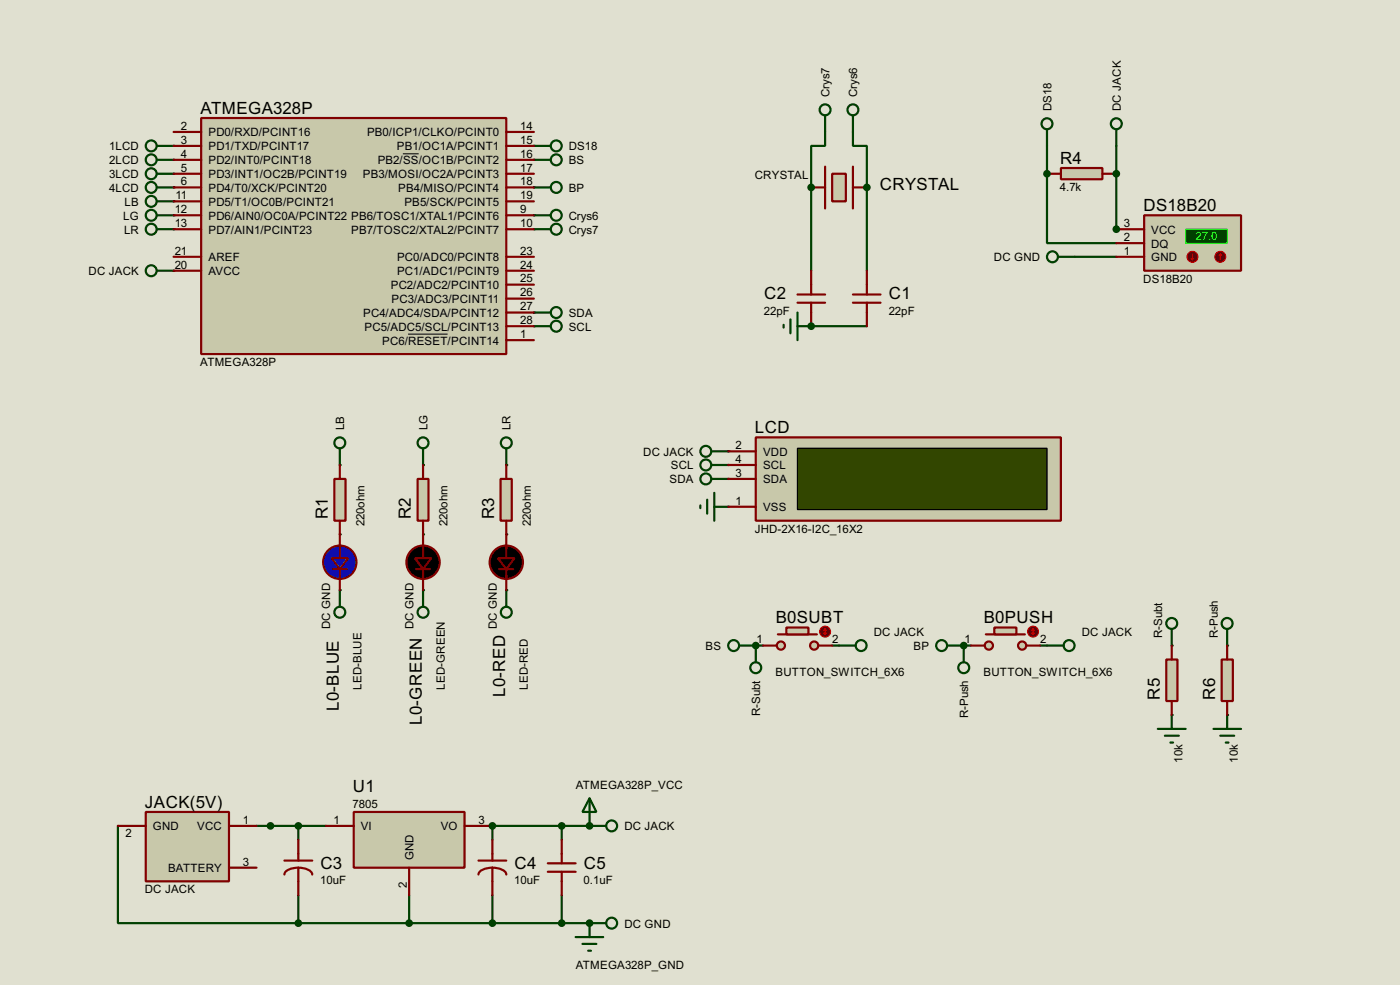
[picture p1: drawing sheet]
<svg xmlns="http://www.w3.org/2000/svg" width="256mm" height="180mm" viewBox="0 0 256 180" stroke-linecap="round" stroke-linejoin="round" font-family="sans-serif">
<path d="M0 0h256.5v180.3h-256.5z" fill="#e0e0d0"/>
<g fill="#004000">
<circle cx="62.3" cy="85.1" r=".2"/>
<circle cx="77.5" cy="85.1" r=".2"/>
<circle cx="92.8" cy="85.1" r=".2"/>
<circle cx="148.6" cy="59.7" r=".2"/>
</g>
<path d="M148.6 59.7h10.2" fill="none" stroke="#004000" stroke-width=".4"/>
<g fill="#004000">
<circle cx="214.7" cy="118.2" r=".2"/>
<circle cx="214.7" cy="130.9" r=".2"/>
<circle cx="224.8" cy="118.2" r=".2"/>
<circle cx="224.8" cy="130.9" r=".2"/>
</g>
<path d="M148.6 34.3v15.3" fill="none" stroke="#004000" stroke-width=".4"/>
<circle cx="148.6" cy="34.3" r=".2" fill="#004000"/>
<path d="M151.2 24.2v2.5h-2.6v7.6M158.8 34.3v15.3" fill="none" stroke="#004000" stroke-width=".4"/>
<circle cx="158.8" cy="34.3" r=".2" fill="#004000"/>
<path d="M156.3 24.2v2.5h2.5v7.6" fill="none" stroke="#004000" stroke-width=".4"/>
<circle cx="138.5" cy="118.2" r=".2" fill="#004000"/>
<path d="M138.5 118.2h1.3" fill="none" stroke="#004000" stroke-width=".4"/>
<circle cx="176.6" cy="118.2" r=".2" fill="#004000"/>
<path d="M176.6 118.2h1.3" fill="none" stroke="#004000" stroke-width=".4"/>
<g fill="#004000">
<circle cx="133.4" cy="92.8" r=".2"/>
<circle cx="133.4" cy="85.1" r=".2"/>
<circle cx="133.4" cy="82.6" r=".2"/>
<circle cx="133.4" cy="87.7" r=".2"/>
</g>
<path d="M152.5 118.2h1.2M190.6 118.2h1.2M47 151.2h2.6" fill="none" stroke="#004000" stroke-width=".4"/>
<circle cx="204.5" cy="42" r=".2" fill="#004000"/>
<path d="M191.8 26.7v5.1" fill="none" stroke="#004000" stroke-width=".4"/>
<circle cx="191.8" cy="31.8" r=".2" fill="#004000"/>
<path d="M191.8 31.8v12.7h12.7M204.5 26.7v15.3" fill="none" stroke="#004000" stroke-width=".4"/>
<g fill="#004000">
<circle cx="204.5" cy="31.8" r=".2"/>
<circle cx="97.8" cy="26.7" r=".2"/>
<circle cx="97.8" cy="29.3" r=".2"/>
<circle cx="31.8" cy="39.4" r=".2"/>
<circle cx="31.8" cy="36.9" r=".2"/>
<circle cx="31.8" cy="34.3" r=".2"/>
<circle cx="31.8" cy="31.8" r=".2"/>
<circle cx="31.8" cy="29.3" r=".2"/>
<circle cx="31.8" cy="26.7" r=".2"/>
<circle cx="97.8" cy="34.3" r=".2"/>
<circle cx="97.8" cy="42" r=".2"/>
<circle cx="97.8" cy="39.4" r=".2"/>
<circle cx="97.8" cy="59.7" r=".2"/>
<circle cx="97.8" cy="57.2" r=".2"/>
<circle cx="31.8" cy="49.6" r=".2"/>
<circle cx="31.8" cy="42" r=".2"/>
<circle cx="90.2" cy="151.2" r=".2"/>
</g>
<path d="M49.6 151.2h10.1M54.7 151.2v2.5M90.2 153.7v-2.5h12.7v2.5" fill="none" stroke="#004000" stroke-width=".4"/>
<g fill="#004000">
<circle cx="62.3" cy="97.8" r=".2"/>
<circle cx="62.3" cy="108" r=".2"/>
<circle cx="77.5" cy="97.8" r=".2"/>
<circle cx="77.5" cy="108" r=".2"/>
<circle cx="92.8" cy="97.8" r=".2"/>
<circle cx="92.8" cy="108" r=".2"/>
<circle cx="108" cy="151.2" r=".2"/>
</g>
<path d="M102.9 151.2h5.1" fill="none" stroke="#004000" stroke-width=".4"/>
<circle cx="108" cy="151.2" r=".2" fill="#004000"/>
<path d="M196.9 47h7.6M21.6 151.2v17.8h33.1M54.7 169h53.3M54.7 163.9v5.1M75 163.9v5.1M90.2 163.9v5.1M102.9 163.9v5.1" fill="none" stroke="#004000" stroke-width=".4"/>
<circle cx="108" cy="169" r=".2" fill="#004000"/>
<path d="M151.2 30.5v7.7M156.3 30.5v7.7" fill="none" stroke="#800000" stroke-width=".4"/>
<path d="M152.5 31.8h2.5v5.1h-2.5z" fill="#c8c8aa" stroke="#800000" stroke-width=".4"/>
<path d="M148.6 34.3h2.6M156.3 34.3h2.5M156.3 55.4h5M156.3 53.9h5M158.8 49.6v4.3M158.8 55.4v4.3" fill="none" stroke="#800000" stroke-width=".4"/>
<g fill="none" stroke="#004000" stroke-width=".4">
<path d="M62.3 82.1v3M77.5 82.1v3M92.8 82.1v3M135.4 118.2h3.1M173.5 118.2h3.1"/>
<circle cx="62.2" cy="81.1" r="1"/>
<circle cx="77.5" cy="81.1" r="1"/>
<circle cx="92.7" cy="81.1" r="1"/>
<circle cx="134.4" cy="118.2" r="1"/>
<circle cx="172.5" cy="118.2" r="1"/>
</g>
<path d="M61.3 87.7h2v7.6h-2z" fill="#c8c8aa" stroke="#800000" stroke-width=".4"/>
<path d="M62.3 85.1v2.6M62.3 95.3v2.5" fill="none" stroke="#800000" stroke-width=".4"/>
<path d="M76.5 87.7h2v7.6h-2z" fill="#c8c8aa" stroke="#800000" stroke-width=".4"/>
<path d="M77.5 85.1v2.6M77.5 95.3v2.5" fill="none" stroke="#800000" stroke-width=".4"/>
<path d="M91.7 87.7h2.1v7.6h-2.1z" fill="#c8c8aa" stroke="#800000" stroke-width=".4"/>
<path d="M146.1 55.4h5.1M146.1 53.9h5.1M148.6 49.6v4.3M148.6 55.4v4.3M92.8 85.1v2.6M92.8 95.3v2.5" fill="none" stroke="#800000" stroke-width=".4"/>
<g fill="none" stroke="#004000" stroke-width=".4">
<path d="M28.8 36.9h3M28.8 39.4h3M151.2 21.1v3.1M156.3 21.1v3.1M28.8 42h3M143.6 59.5v.5M144.8 58.5v2.5M146.1 59.7h2.5M146.1 57.2v5.1M214.7 115.1v3.1M224.8 115.1v3.1M212.1 133.4h5.1"/>
<path d="M213.4 134.7h2.6M214.4 135.9h.5M214.7 130.9v2.5M222.3 133.4h5.1M223.6 134.7h2.5M224.6 135.9h.5M224.8 130.9v2.5"/>
<circle cx="27.7" cy="36.9" r="1"/>
<circle cx="27.7" cy="39.4" r="1"/>
<circle cx="151.1" cy="20.1" r="1"/>
<circle cx="156.2" cy="20.1" r="1"/>
<circle cx="27.7" cy="42" r="1"/>
<circle cx="214.6" cy="114.1" r="1"/>
<circle cx="224.8" cy="114.1" r="1"/>
</g>
<circle cx="148.6" cy="59.7" r=".5" fill="#004000" stroke="#004000" stroke-width=".4"/>
<path d="M213.7 120.7h2v7.6h-2z" fill="#c8c8aa" stroke="#800000" stroke-width=".4"/>
<path d="M214.7 118.2v2.5M214.7 128.3v2.6" fill="none" stroke="#800000" stroke-width=".4"/>
<path d="M223.8 120.7h2.1v7.6h-2.1z" fill="#c8c8aa" stroke="#800000" stroke-width=".4"/>
<path d="M224.8 118.2v2.5M224.8 128.3v2.6" fill="none" stroke="#800000" stroke-width=".4"/>
<g fill="none" stroke="#004000" stroke-width=".4">
<path d="M28.8 26.7h3M28.8 29.3h3M28.8 31.8h3M28.8 34.3h3M97.8 39.4h3.1M97.8 57.2h3.1M97.8 59.7h3.1M97.8 42h3.1M138.5 118.2v3M176.6 118.2v3"/>
<circle cx="27.7" cy="29.3" r="1"/>
<circle cx="27.7" cy="31.8" r="1"/>
<circle cx="27.7" cy="34.3" r="1"/>
<circle cx="27.7" cy="26.7" r="1"/>
<circle cx="101.9" cy="39.4" r="1"/>
<circle cx="101.9" cy="42" r="1"/>
<circle cx="101.9" cy="57.2" r="1"/>
<circle cx="101.9" cy="59.7" r="1"/>
<circle cx="138.4" cy="122.2" r="1"/>
<circle cx="176.5" cy="122.2" r="1"/>
</g>
<g fill="#004000" stroke="#004000" stroke-width=".4">
<circle cx="148.6" cy="34.3" r=".5"/>
<circle cx="158.8" cy="34.3" r=".5"/>
</g>
<g fill="#c8c8aa" stroke="#800000" stroke-width=".4">
<circle cx="149.1" cy="118.2" r=".75"/>
<circle cx="143" cy="118.2" r=".75"/>
</g>
<path d="M142.5 116.1h7.2" fill="none" stroke="#800000" stroke-width=".4"/>
<path d="M144.1 114.9h4v1.2h-4z" fill="#c8c8aa" stroke="#800000" stroke-width=".4"/>
<path d="M139.8 118.2h2.5M149.9 118.2h2.6" fill="none" stroke="#800000" stroke-width=".4"/>
<circle cx="151.1" cy="115.6" r="1" fill="#400000" stroke="#f00" stroke-width=".2"/>
<path d="M150.9 115.9l.3 .2M151.2 115.1v1M151.2 115.1l-.3 .3M151.2 115.1l.2 .3M151.4 115.9l-.2 .2" fill="none" stroke="#f00" stroke-width=".2"/>
<g fill="#c8c8aa" stroke="#800000" stroke-width=".4">
<circle cx="187.2" cy="118.2" r=".75"/>
<circle cx="181.1" cy="118.2" r=".75"/>
</g>
<path d="M180.6 116.1h7.2" fill="none" stroke="#800000" stroke-width=".4"/>
<path d="M182.2 114.9h4v1.2h-4z" fill="#c8c8aa" stroke="#800000" stroke-width=".4"/>
<path d="M177.9 118.2h2.5M188 118.2h2.6" fill="none" stroke="#800000" stroke-width=".4"/>
<circle cx="189.2" cy="115.6" r="1" fill="#400000" stroke="#f00" stroke-width=".2"/>
<path d="M189 115.9l.3 .2M189.3 115.1v1M189.3 115.1l-.3 .3M189.3 115.1l.2 .3M189.5 115.9l-.2 .2" fill="none" stroke="#f00" stroke-width=".2"/>
<g fill="#004000" stroke="#004000" stroke-width=".4">
<circle cx="138.4" cy="118.2" r=".5"/>
<circle cx="176.5" cy="118.2" r=".5"/>
</g>
<g fill="none" stroke="#004000" stroke-width=".4">
<path d="M128.3 92.5v.5M129.6 91.5v2.5M130.4 85.1h3M130.4 87.7h3M130.4 82.6h3M130.9 92.8h2.5M130.9 90.2v5.1"/>
<circle cx="129.3" cy="87.7" r="1"/>
<circle cx="129.3" cy="82.6" r="1"/>
<circle cx="129.3" cy="85.1" r="1"/>
</g>
<path d="M138.5 80.1h55.9v15.2h-55.9z" fill="#c8c8aa" stroke="#800000" stroke-width=".4"/>
<path d="M146.1 82.1h45.7v11.2h-45.7z" fill="#324600" stroke="#000" stroke-width=".25"/>
<path d="M133.4 92.8h5.1M133.4 85.1h5.1M133.4 82.6h5.1M133.4 87.7h5.1" fill="none" stroke="#800000" stroke-width=".4"/>
<g fill="none" stroke="#004000" stroke-width=".4">
<path d="M97.8 26.7h3.1"/>
<circle cx="101.9" cy="26.7" r="1"/>
</g>
<path d="M209.6 39.4h17.8v10.2h-17.8z" fill="#c8c8aa" stroke="#800000" stroke-width=".4"/>
<path d="M217.2 42h7.6v2.5h-7.6z" fill="#004000" stroke="#0f0" stroke-width=".2"/>
<path d="M204.5 44.5h5.1M204.5 42h5.1M204.5 47h5.1" fill="none" stroke="#800000" stroke-width=".4"/>
<circle cx="223.5" cy="47" r="1" fill="#400000" stroke="#f00" stroke-width=".2"/>
<path d="M223.6 46.5l-.3 .3M223.6 46.5l.2 .3M223.6 46.5v1.1" fill="none" stroke="#f00" stroke-width=".2"/>
<circle cx="218.4" cy="47" r="1" fill="#400000" stroke="#f00" stroke-width=".2"/>
<path d="M218.2 47.3l.3 .3M218.5 46.5v1.1M218.7 47.3l-.2 .3" fill="none" stroke="#f00" stroke-width=".2"/>
<g fill="none" stroke="#004000" stroke-width=".4">
<path d="M28.8 49.6h3M153.7 118.2h3.1M191.8 118.2h3.1"/>
<circle cx="27.7" cy="49.6" r="1"/>
<circle cx="157.7" cy="118.2" r="1"/>
<circle cx="195.8" cy="118.2" r="1"/>
</g>
<path d="M26.7 148.6h15.3v12.7h-15.3z" fill="#c8c8aa" stroke="#800000" stroke-width=".4"/>
<path d="M21.6 151.2h5.1M42 151.2h5M42 158.8h5" fill="none" stroke="#800000" stroke-width=".4"/>
<circle cx="49.5" cy="151.2" r=".5" fill="#004000" stroke="#004000" stroke-width=".4"/>
<g fill="none" stroke="#004000" stroke-width=".4">
<path d="M191.8 23.7v3"/>
<circle cx="191.8" cy="22.7" r="1"/>
</g>
<path d="M194.4 30.8h7.6v2h-7.6z" fill="#c8c8aa" stroke="#800000" stroke-width=".4"/>
<path d="M191.8 31.8h2.6M202 31.8h2.5" fill="none" stroke="#800000" stroke-width=".4"/>
<g fill="#004000" stroke="#004000" stroke-width=".4">
<circle cx="204.5" cy="42" r=".5"/>
<circle cx="191.8" cy="31.8" r=".5"/>
<circle cx="204.5" cy="31.8" r=".5"/>
</g>
<g fill="none" stroke="#004000" stroke-width=".4">
<path d="M97.8 29.3h3.1M97.8 34.3h3.1M204.5 23.7v3"/>
<circle cx="101.9" cy="29.3" r="1"/>
<circle cx="101.9" cy="34.3" r="1"/>
<circle cx="204.5" cy="22.7" r="1"/>
</g>
<path d="M36.9 21.6h55.9v43.2h-55.9z" fill="#c8c8aa" stroke="#800000" stroke-width=".4"/>
<g fill="none" stroke="#800000" stroke-width=".4">
<path d="M31.8 24.2h5.1M31.8 26.7h5.1M31.8 31.8h5.1M31.8 29.3h5.1M31.8 39.4h5.1M31.8 36.9h5.1M31.8 34.3h5.1M92.8 24.2h5M92.8 26.7h5M92.8 31.8h5M92.8 29.3h5M92.8 39.4h5"/>
<path d="M92.8 36.9h5M92.8 34.3h5M31.8 42h5.1M31.8 49.6h5.1M31.8 47h5.1M92.8 42h5M92.8 59.7h5M92.8 57.2h5M92.8 54.7h5M92.8 52.1h5M92.8 49.6h5M92.8 47h5"/>
<path d="M92.8 62.3h5"/>
</g>
<path d="M73.8 28.2h2.9M74.8 61.2h7.2" fill="none" stroke="#000" stroke-width=".18"/>
<path d="M64.8 148.6h20.3v10.2h-20.3z" fill="#c8c8aa" stroke="#800000" stroke-width=".4"/>
<g fill="none" stroke="#800000" stroke-width=".4">
<path d="M52.1 157.5h5.1M54.7 158.8a3.3 3.3 0 0 1 2.4 .9l.1 .4M54.7 158.8a3.2 3.2 0 0 0-2.5 .9l-.1 .4M54.7 153.7v3.8M54.7 158.8v5.1M59.7 151.2h5.1M75 158.8v5.1M85.1 151.2h5.1M87.7 157.5h5.1M90.2 158.8a3.3 3.3 0 0 1 2.4 .9l.2 .4M90.2 158.8a3.3 3.3 0 0 0-2.4 .9l-.1 .4M90.2 153.7v3.8"/>
<path d="M90.2 158.8v5.1M100.4 159.6h5.1M100.4 158h5.1M102.9 153.7v4.3M102.9 159.6v4.3"/>
</g>
<g fill="#004000" stroke="#004000" stroke-width=".4">
<circle cx="90.2" cy="151.2" r=".5"/>
<circle cx="54.6" cy="151.2" r=".5"/>
<circle cx="102.9" cy="151.2" r=".5"/>
</g>
<g fill="none" stroke="#004000" stroke-width=".4">
<path d="M62.3 108v3.1M77.5 108v3.1M92.8 108v3.1M108 151.2h3.1M108 169h3.1"/>
<circle cx="62.2" cy="112.1" r="1"/>
<circle cx="77.5" cy="112.1" r="1"/>
<circle cx="92.7" cy="112.1" r="1"/>
<circle cx="112" cy="151.2" r="1"/>
<circle cx="112" cy="169" r="1"/>
</g>
<circle cx="62.2" cy="102.9" r="3.1" fill="#00f" stroke="#800000" stroke-width=".4"/>
<path d="M62.3 99.9v2.3M61 104.2h2.6M62.3 104.2v1.8" fill="none" stroke="#800000" stroke-width=".4"/>
<path d="M60.8 102.2h3l-1.5 2z" fill="#158aff" stroke="#800000" stroke-width=".4"/>
<path d="M62.3 97.8v2.6M77.5 97.8v4.4M92.8 97.8v4.4M62.3 105.5v2.5M76.3 104.2h2.5M77.5 104.2v3.8M91.5 104.2h2.5M92.8 104.2v3.8" fill="none" stroke="#800000" stroke-width=".4"/>
<g fill="#000" stroke="#800000" stroke-width=".4">
<path d="M76 102.2h3l-1.5 2zM91.2 102.2h3.1l-1.5 2z"/>
<circle cx="77.5" cy="102.9" r="3.1"/>
<circle cx="92.7" cy="102.9" r="3.1"/>
</g>
<g fill="none" stroke="#004000" stroke-width=".4">
<path d="M193.9 47h3M108 146.1l1.3 2.5h-2.6zM108 146.1v5.1M105.5 171.5h5M106.7 172.8h2.6M107.8 174h.5M108 169v2.5"/>
<circle cx="192.8" cy="47" r="1"/>
</g>
<g fill="#004000" stroke="#004000" stroke-width=".4">
<circle cx="108" cy="151.2" r=".5"/>
<circle cx="102.9" cy="169" r=".5"/>
<circle cx="90.2" cy="169" r=".5"/>
<circle cx="74.9" cy="169" r=".5"/>
<circle cx="54.6" cy="169" r=".5"/>
<circle cx="108" cy="169" r=".5"/>
</g>
<g font-size="3.5">
<text x="36.7" y="20.8">ATMEGA328P</text>
<text x="194.2" y="30">R4</text>
<text x="161.2" y="34.8">CRYSTAL</text>
<text x="209.5" y="38.6">DS18B20</text>
<text x="140" y="54.8">C2</text>
<text x="162.9" y="54.8">C1</text>
<text x="138.3" y="79.3">LCD</text>
<text x="60.1" y="95" transform="rotate(-90 60.1 95)">R1</text>
<text x="75.3" y="95" transform="rotate(-90 75.3 95)">R2</text>
<text x="90.5" y="95" transform="rotate(-90 90.5 95)">R3</text>
<text x="142.1" y="114.1">B0SUBT</text>
<text x="180.2" y="114.1">B0PUSH</text>
<text x="62" y="130.1" transform="rotate(-90 62 130.1)">L0-BLUE</text>
<text x="92.6" y="127.5" transform="rotate(-90 92.6 127.5)">L0-RED</text>
<text x="212.5" y="128" transform="rotate(-90 212.5 128)">R5</text>
<text x="222.6" y="128" transform="rotate(-90 222.6 128)">R6</text>
<text x="77.3" y="132.6" transform="rotate(-90 77.3 132.6)">L0-GREEN</text>
<text x="26.6" y="147.8">JACK(5V)</text>
<text x="64.7" y="145">U1</text>
<text x="58.7" y="159">C3</text>
<text x="94.3" y="159">C4</text>
<text x="107" y="159">C5</text>
</g>
<g font-size="2.4">
<text x="152" y="17.8" transform="rotate(-90 152 17.8)">Crys7</text>
<text x="157.1" y="17.8" transform="rotate(-90 157.1 17.8)">Crys6</text>
<text x="33.2" y="23.8">2</text>
<text x="95.3" y="23.8">14</text>
<text x="192.6" y="20.3" transform="rotate(-90 192.6 20.3)">DS18</text>
<text x="205.3" y="20.3" transform="rotate(-90 205.3 20.3)">DC JACK</text>
<text x="20" y="27.5">1LCD</text>
<text x="33.2" y="28.9">4</text>
<text x="33.2" y="26.3">3</text>
<text x="38.2" y="27.5">PD1/TXD/PCINT17</text>
<text x="38.2" y="25">PD0/RXD/PCINT16</text>
<text x="67.2" y="25">PB0/ICP1/CLKO/PCINT0</text>
<text x="72.7" y="27.5">PB1/OC1A/PCINT1</text>
<text x="95.3" y="26.3">15</text>
<text x="95.3" y="28.9">16</text>
<text x="104.2" y="27.5">DS18</text>
<text x="20" y="30">2LCD</text>
<text x="20" y="32.6">3LCD</text>
<text x="20" y="35.1">4LCD</text>
<text x="33.2" y="33.9">6</text>
<text x="33.2" y="31.4">5</text>
<text x="38.2" y="35.1">PD4/T0/XCK/PCINT20</text>
<text x="38.2" y="32.6">PD3/INT1/OC2B/PCINT19</text>
<text x="38.2" y="30">PD2/INT0/PCINT18</text>
<text x="66.5" y="32.6">PB3/MOSI/OC2A/PCINT3</text>
<text x="69.2" y="30">PB2/SS/OC1B/PCINT2</text>
<text x="72.9" y="35.1">PB4/MISO/PCINT4</text>
<text x="95.3" y="31.4">17</text>
<text x="95.3" y="33.9">18</text>
<text x="104.2" y="30">BS</text>
<text x="104.2" y="35.1">BP</text>
<text x="138.3" y="32.7">CRYSTAL</text>
<text x="194.2" y="35">4.7k</text>
<text x="22.6" y="40.2">LG</text>
<text x="22.8" y="37.7">LB</text>
<text x="32" y="39">12</text>
<text x="32" y="41.6">13</text>
<text x="32.2" y="36.5">11</text>
<text x="38.2" y="40.2">PD6/AIN0/OC0A/PCINT22 PB6/TOSC1/XTAL1/PCINT6</text>
<text x="38.2" y="37.7">PD5/T1/OC0B/PCINT21</text>
<text x="74.1" y="37.7">PB5/SCK/PCINT5</text>
<text x="95.3" y="36.5">19</text>
<text x="95.3" y="41.6">10</text>
<text x="95.3" y="39">9</text>
<text x="104.2" y="40.2">Crys6</text>
<text x="205.9" y="41.6">3</text>
<text x="22.7" y="42.7">LR</text>
<text x="32" y="46.6">21</text>
<text x="38.2" y="47.8">AREF</text>
<text x="38.2" y="42.7">PD7/AIN1/PCINT23</text>
<text x="64.3" y="42.7">PB7/TOSC2/XTAL2/PCINT7</text>
<text x="72.7" y="47.8">PC0/ADC0/PCINT8</text>
<text x="95.3" y="46.6">23</text>
<text x="104.2" y="42.7">Crys7</text>
<text x="182.1" y="47.8">DC GND</text>
<text x="205.9" y="44.1">2</text>
<text x="205.9" y="46.6">1</text>
<text x="210.9" y="45.3">DQ</text>
<text x="210.9" y="42.7">VCC</text>
<text x="210.9" y="47.8">GND</text>
<text x="16.2" y="50.4">DC JACK</text>
<text x="32" y="49.2">20</text>
<text x="38.2" y="50.4">AVCC</text>
<text x="71.6" y="52.9">PC2/ADC2/PCINT10</text>
<text x="72.7" y="50.4">PC1/ADC1/PCINT9</text>
<text x="95.3" y="51.7">25</text>
<text x="95.3" y="49.2">24</text>
<text x="209.4" y="51.8">DS18B20</text>
<text x="66.5" y="58">PC4/ADC4/SDA/PCINT12</text>
<text x="71.7" y="55.4">PC3/ADC3/PCINT11</text>
<text x="95.3" y="59.3">28</text>
<text x="95.3" y="56.8">27</text>
<text x="95.3" y="54.3">26</text>
<text x="104.2" y="58">SDA</text>
<text x="140" y="57.7">22pF</text>
<text x="162.8" y="57.7">22pF</text>
<text x="66.8" y="60.5">PC5/ADC5/SCL/PCINT13</text>
<text x="70" y="63.1">PC6/RESET/PCINT14</text>
<text x="95.3" y="61.9">1</text>
<text x="104.2" y="60.5">SCL</text>
<text x="36.7" y="67">ATMEGA328P</text>
<text x="63.1" y="78.7" transform="rotate(-90 63.1 78.7)">LB</text>
<text x="78.3" y="78.7" transform="rotate(-90 78.3 78.7)">LG</text>
<text x="93.6" y="78.7" transform="rotate(-90 93.6 78.7)">LR</text>
<text x="117.8" y="83.4">DC JACK</text>
<text x="134.8" y="82.2">2</text>
<text x="139.8" y="83.4">VDD</text>
<text x="122.6" y="88.5">SDA</text>
<text x="122.9" y="85.9">SCL</text>
<text x="134.8" y="84.7">4</text>
<text x="134.8" y="87.3">3</text>
<text x="139.8" y="85.9">SCL</text>
<text x="139.8" y="88.5">SDA</text>
<text x="134.8" y="92.4">1</text>
<text x="139.8" y="93.6">VSS</text>
<text x="66.8" y="96.4" transform="rotate(-90 66.8 96.4)">220ohm</text>
<text x="82" y="96.4" transform="rotate(-90 82 96.4)">220ohm</text>
<text x="97.3" y="96.3" transform="rotate(-90 97.3 96.3)">220ohm</text>
<text x="138.3" y="97.5">JHD-2X16-I2C_16X2</text>
<text x="60.5" y="115.2" transform="rotate(-90 60.5 115.2)">DC GND</text>
<text x="75.8" y="115.2" transform="rotate(-90 75.8 115.2)">DC GND</text>
<text x="91" y="115.2" transform="rotate(-90 91 115.2)">DC GND</text>
<text x="129.2" y="119">BS</text>
<text x="138.6" y="117.8">1</text>
<text x="152.5" y="117.8">2</text>
<text x="160.1" y="116.4">DC JACK</text>
<text x="167.3" y="119">BP</text>
<text x="176.7" y="117.8">1</text>
<text x="190.6" y="117.8">2</text>
<text x="198.2" y="116.4">DC JACK</text>
<text x="212.9" y="116.8" transform="rotate(-90 212.9 116.8)">R-Subt</text>
<text x="223.1" y="116.8" transform="rotate(-90 223.1 116.8)">R-Push</text>
<text x="142.1" y="123.7">BUTTON_SWITCH_6X6</text>
<text x="180.2" y="123.7">BUTTON_SWITCH_6X6</text>
<text x="66.3" y="126.3" transform="rotate(-90 66.3 126.3)">LED-BLUE</text>
<text x="81.5" y="126.3" transform="rotate(-90 81.5 126.3)">LED-GREEN</text>
<text x="96.7" y="126.3" transform="rotate(-90 96.7 126.3)">LED-RED</text>
<text x="139.3" y="131.1" transform="rotate(-90 139.3 131.1)">R-Subt</text>
<text x="177.4" y="131.5" transform="rotate(-90 177.4 131.5)">R-Push</text>
<text x="216.6" y="139.6" transform="rotate(-90 216.6 139.6)">10k</text>
<text x="226.8" y="139.6" transform="rotate(-90 226.8 139.6)">10k</text>
<text x="64.6" y="147.9">7805</text>
<text x="105.5" y="144.4">ATMEGA328P_VCC</text>
<text x="23" y="153.2">2</text>
<text x="28" y="152">GND</text>
<text x="36.1" y="152">VCC</text>
<text x="44.5" y="150.8">1</text>
<text x="61.1" y="150.8">1</text>
<text x="66.1" y="152">VI</text>
<text x="80.7" y="152">VO</text>
<text x="87.7" y="150.8">3</text>
<text x="114.4" y="152">DC JACK</text>
<text x="30.8" y="159.6">BATTERY</text>
<text x="44.5" y="158.4">3</text>
<text x="58.7" y="161.9">10uF</text>
<text x="75.8" y="157.5" transform="rotate(-90 75.8 157.5)">GND</text>
<text x="94.2" y="161.9">10uF</text>
<text x="106.9" y="161.9">0.1uF</text>
<text x="26.5" y="163.5">DC JACK</text>
<text x="74.6" y="162.5" transform="rotate(-90 74.6 162.5)">2</text>
<text x="114.4" y="169.8">DC GND</text>
<text x="105.5" y="177.4">ATMEGA328P_GND</text>
</g>
<text font-size="2.4" fill="#0f0" x="219" y="44">27.0</text>
</svg>
